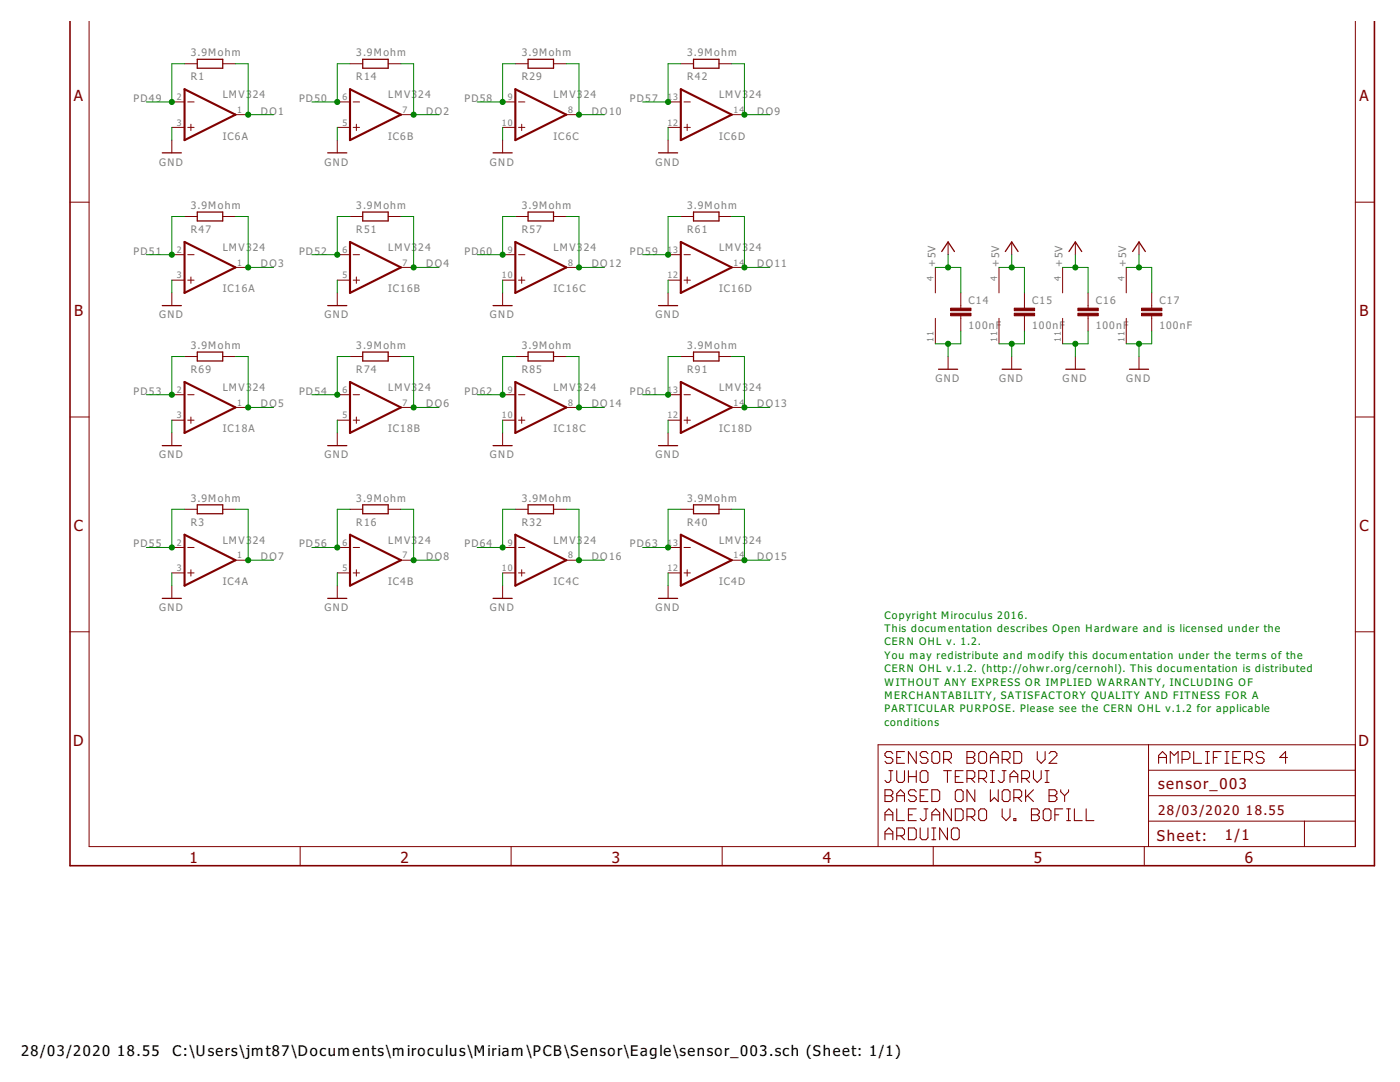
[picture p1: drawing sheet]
<svg xmlns="http://www.w3.org/2000/svg" width="279mm" height="216mm" viewBox="0 0 279 216" stroke-linecap="round" stroke-linejoin="round" font-family="sans-serif">
<g fill="none" stroke="#800000" stroke-width=".21">
<path d="M176.6 157.6h1.2l.4 .4v.4l-.4 .4 .4 .4v.3l-.4 .4h-1.2zM176.6 158.8h1.2M177.4 153.8h.8M177.8 153.8v1.9l-.4 .4h-.4l-.4-.4M178.2 150.4l-.4-.4h-.8l-.4 .4v.3l.4 .5h.8l.4 .3v.4l-.4 .4h-.8l-.4-.4M179 151.2h.7M179 153.8v1.9l.3 .4h.8l.4-.4v-1.9M179 159.9v-1.5l.7-.8 .8 .8v1.5M179 158.8h1.5M180.5 150h-1.5v2.3h1.5M181.3 153.8v2.3M181.3 155h1.6"/>
<path d="M182.9 150v2.3l-1.6-2.3v2.3M182.9 158l-.4-.4h-.8l-.4 .4v.4l.4 .4h.8l.4 .4v.3l-.4 .4h-.8l-.4-.4M182.9 153.8v2.3M183.6 158.8h.8M184 153.8h.8l.4 .4v1.5l-.4 .4h-.8l-.4-.4v-1.5zM185.2 150.4l-.4-.4h-.8l-.4 .4v.3l.4 .5h.8l.4 .3v.4l-.4 .4h-.8l-.4-.4M185.2 157.6h-1.6v2.3h1.6M186 157.6h1.1l.4 .4v1.5l-.4 .4h-1.1zM186.4 150h.7l.4 .4v1.5l-.4 .4h-.7l-.4-.4v-1.5zM188.3 151.5h1.2l.4-.3v-.8l-.4-.4h-1.2v2.3M188.3 153.8h1.6M189.1 151.5l.8 .8"/>
<path d="M189.1 153.8v2.3M190.6 155h.8M191 157.6h.8l.4 .4v1.5l-.4 .4h-.8l-.4-.4v-1.5zM192.2 153.8h-1.6v2.3h1.6M193 150h1.2l.3 .4v.3l-.3 .5 .3 .3v.4l-.3 .4h-1.2zM193 151.2h1.2M193 155.3h1.2l.3-.3v-.8l-.3-.4h-1.2v2.3M193.8 155.3l.7 .8M194.5 157.6v2.3l-1.5-2.3v2.3M195.3 155.3h1.2l.4-.3v-.8l-.4-.4h-1.2v2.3M195.7 150h.8l.4 .4v1.5l-.4 .4h-.8l-.4-.4v-1.5zM196.1 155.3l.8 .8"/>
<path d="M197.7 151.2h1.5M197.7 152.3v-1.6l.7-.7 .8 .7v1.6M197.7 157.6v2.3l.7-.7 .8 .7v-2.3M197.7 156.1h.7M197.7 153.8h.7M198.1 153.8v2.3M200 151.5h1.2l.4-.3v-.8l-.4-.4h-1.2v2.3M200 153.8h.8M200.4 157.6h.8l.4 .4v1.5l-.4 .4h-.8l-.4-.4v-1.5zM200.4 153.8v1.9l-.4 .4h-.4l-.4-.4M200.8 151.5l.8 .8M201.6 156.1v-1.5l.7-.8 .8 .8v1.5"/>
<path d="M201.6 155h1.5M202.3 150h1.2l.4 .4v1.5l-.4 .4h-1.2zM202.3 159.2h1.2l.4-.4v-.8l-.4-.4h-1.2v2.3M203.1 159.2l.8 .7M203.9 155.3h1.2l.4-.3v-.8l-.4-.4h-1.2v2.3M204.7 155.3l.8 .8M204.7 157.6v2.3M205.1 158.8l1.1 1.1M206.2 153.8v1.5l.8 .8 .8-.8v-1.5M206.2 157.6l-1.5 1.6M207 150v1.5l.8 .8 .8-.8v-1.5M208.6 156.1h.8"/>
<path d="M208.6 153.8h.8M209 153.8v2.3M209.4 150.4l.3-.4h.8l.4 .4v.3l-1.5 1.6h1.5M209.4 157.6h1.1l.4 .4v.4l-.4 .4 .4 .4v.3l-.4 .4h-1.1zM209.4 158.8h1.1M211.7 157.6v.4l.8 .8M212.5 158.8v1.1M213.3 157.6v.4l-.8 .8M231.2 151.2h1.6M231.2 152.3v-1.6l.8-.7 .8 .7v1.6M233.6 152.3v-2.3l.7 .7 .8-.7v2.3M235.9 151.5h1.2l.4-.3v-.8l-.4-.4h-1.2v2.3"/>
<path d="M238.2 150v2.3h1.6M240.6 150h.8M240.6 152.3h.8M241 150v2.3M242.1 151.2h.8M243.7 150h-1.6v2.3M244.5 150h.8M244.5 152.3h.8M244.9 150v2.3M246 151.2h.8M247.6 150h-1.6v2.3h1.6M248.4 151.5h1.1l.4-.3v-.8l-.4-.4h-1.1v2.3"/>
<path d="M249.2 151.5l.7 .8M252.3 150.4l-.4-.4h-.8l-.4 .4v.3l.4 .5h.8l.4 .3v.4l-.4 .4h-.8l-.4-.4M256.9 151.2h-1.5l1.2-1.2v2.3M176.6 163.7v-1.5l.8-.8 .8 .8v1.5M176.6 167.6v-1.6l.8-.8 .8 .8v1.6M176.6 162.6h1.6M176.6 166.4h1.6M179 161.4v2.3h1.5M179 166.8h1.1l.4-.4v-.8l-.4-.4h-1.1v2.4M179.7 166.8l.8 .8M181.3 165.2h1.2l.4 .4v1.6l-.4 .4h-1.2zM181.3 162.6h.8"/>
<path d="M182.9 161.4h-1.6v2.3h1.6M183.6 165.2v2l.4 .4h.8l.4-.4v-2M184.4 161.4h.8M184.8 161.4v1.9l-.4 .4h-.4l-.4-.4M186 163.7v-1.5l.8-.8 .7 .8v1.5M186 162.6h1.5M186 165.2h.8M186 167.6h.8M186.4 165.2v2.4M189.1 165.2v2.4l-1.6-2.4v2.4M189.9 161.4v2.3l-1.6-2.3v2.3M190.3 165.2h.7l.4 .4v1.6l-.4 .4h-.7l-.4-.4v-1.6z"/>
<path d="M190.6 161.4h1.2l.4 .4v1.5l-.4 .4h-1.2zM193 163h1.2l.3-.4v-.8l-.3-.4h-1.2v2.3M193.8 163l.7 .7M195.7 161.4h.8l.4 .4v1.5l-.4 .4h-.8l-.4-.4v-1.5zM200 161.4v1.6l.8 .7 .8-.7v-1.6M202.3 163.3h.4v.4h-.4zM205.8 162.6h1.2M205.8 161.4h1.2l.4 .4v.4l-.4 .4 .4 .4v.3l-.4 .4h-1.2zM208.6 161.4h.8l.3 .4v1.5l-.3 .4h-.8l-.4-.4v-1.5zM210.5 162.6h.8M212.1 161.4h-1.6v2.3M212.9 163.7h.7"/>
<path d="M212.9 161.4h.7M213.3 161.4v2.3M214.4 161.4v2.3h1.6M216.8 161.4v2.3h1.5"/>
</g>
<g fill="none" stroke="#800000" stroke-width=".42">
<path d="M36.8 17.8l10.2 5.1-10.2 5.1zM69.8 17.8l10.2 5.1-10.2 5.1zM102.8 17.8l10.2 5.1-10.2 5.1zM135.9 17.8l10.1 5.1-10.1 5.1zM36.8 48.3l10.2 5.1-10.2 5zM69.8 48.3l10.2 5.1-10.2 5zM102.8 48.3l10.2 5.1-10.2 5zM135.9 48.3l10.1 5.1-10.1 5zM36.8 76.2l10.2 5.1-10.2 5.1zM69.8 76.2l10.2 5.1-10.2 5.1zM102.8 76.2l10.2 5.1-10.2 5.1zM135.9 76.2l10.1 5.1-10.1 5.1z"/>
<path d="M36.8 106.7l10.2 5.1-10.2 5.1zM69.8 106.7l10.2 5.1-10.2 5.1zM102.8 106.7l10.2 5.1-10.2 5.1zM135.9 106.7l10.1 5.1-10.1 5.1z"/>
</g>
<g fill="none" stroke="#800000" stroke-width=".2">
<path d="M36.8 12.7h2.6M44.4 12.7h2.6M69.8 12.7h2.6M77.5 12.7h2.5M102.8 12.7h2.6M110.5 12.7h2.5M135.9 12.7h2.5M143.5 12.7h2.5M270.5 4.1v164.8h-252.7v-164.8M34.3 25.4h2.5M34.3 20.3h2.5M34.3 28v2.5"/>
<path d="M37.5 25.4h1.2M37.5 20.3h1.2M38.1 24.8v1.3M47 22.9h2.5M67.3 25.4h2.5M67.3 20.3h2.5M67.3 28v2.5M70.5 25.4h1.3M70.5 20.3h1.3M71.1 24.8v1.3M80 22.9h2.5M100.3 25.4h2.5"/>
<path d="M100.3 20.3h2.5M100.3 28v2.5M103.5 25.4h1.3M103.5 20.3h1.3M104.1 24.8v1.3M113 22.9h2.5M133.3 25.4h2.6M133.3 20.3h2.6M133.3 28v2.5M136.5 25.4h1.3M136.5 20.3h1.3M137.1 24.8v1.3"/>
<path d="M146 22.9h2.6M14 40.3h3.8M34.3 55.9h2.5M34.3 50.8h2.5M34.3 58.4v2.6M36.8 43.2h2.6M37.5 55.9h1.2M37.5 50.8h1.2M38.1 55.3v1.2M44.4 43.2h2.6M47 53.4h2.5M67.3 55.9h2.5"/>
<path d="M67.3 50.8h2.5M67.3 58.4v2.6M69.8 43.2h2.6M70.5 55.9h1.3M70.5 50.8h1.3M71.1 55.3v1.2M77.5 43.2h2.5M80 53.4h2.5M100.3 55.9h2.5M100.3 50.8h2.5M100.3 58.4v2.6M102.8 43.2h2.6"/>
<path d="M103.5 55.9h1.3M103.5 50.8h1.3M104.1 55.3v1.2M110.5 43.2h2.5M113 53.4h2.5M133.3 55.9h2.6M133.3 50.8h2.6M133.3 58.4v2.6M135.9 43.2h2.5M136.5 55.9h1.3M136.5 50.8h1.3M137.1 55.3v1.2"/>
<path d="M143.5 43.2h2.5M146 53.4h2.6M186.7 53.4v5M189.2 48.3v2.5M191.7 58.4v3.1M199.4 53.4v5M201.9 48.3v2.5M204.4 58.4v3.1M212.1 53.4v5M214.6 48.3v2.5M217.1 58.4v3.1M224.8 53.4v5"/>
<path d="M227.3 48.3v2.5M229.8 58.4v3.1M270.5 40.3h3.8M34.3 78.8h2.5M36.8 71.1h2.6M37.5 78.8h1.2M44.4 71.1h2.6M67.3 78.8h2.5M69.8 71.1h2.6M70.5 78.8h1.3M77.5 71.1h2.5M100.3 78.8h2.5"/>
<path d="M102.8 71.1h2.6M103.5 78.8h1.3M110.5 71.1h2.5M133.3 78.8h2.6M135.9 71.1h2.5M136.5 78.8h1.3M143.5 71.1h2.5M186.7 63.5v5.1M189.2 71.1v2.6M191.7 63v3.1M199.4 63.5v5.1M201.9 71.1v2.6"/>
<path d="M204.4 63v3.1M212.1 63.5v5.1M214.6 71.1v2.6M217.1 63v3.1M224.8 63.5v5.1M227.3 71.1v2.6M229.8 63v3.1M14 83.2h3.8M34.3 83.8h2.5M34.3 86.4v2.5M37.5 83.8h1.2M38.1 83.2v1.3"/>
<path d="M47 81.3h2.5M67.3 83.8h2.5M67.3 86.4v2.5M70.5 83.8h1.3M71.1 83.2v1.3M80 81.3h2.5M100.3 83.8h2.5M100.3 86.4v2.5M103.5 83.8h1.3M104.1 83.2v1.3M113 81.3h2.5M133.3 83.8h2.6"/>
<path d="M133.3 86.4v2.5M136.5 83.8h1.3M137.1 83.2v1.3M146 81.3h2.6M270.5 83.2h3.8M34.3 114.3h2.5M34.3 109.2h2.5M34.3 116.9v2.5M36.8 101.6h2.6M37.5 114.3h1.2M37.5 109.2h1.2M38.1 113.7v1.3"/>
<path d="M44.4 101.6h2.6M47 111.8h2.5M67.3 114.3h2.5M67.3 109.2h2.5M67.3 116.9v2.5M69.8 101.6h2.6M70.5 114.3h1.3M70.5 109.2h1.3M71.1 113.7v1.3M77.5 101.6h2.5M80 111.8h2.5M100.3 114.3h2.5"/>
<path d="M100.3 109.2h2.5M100.3 116.9v2.5M102.8 101.6h2.6M103.5 114.3h1.3M103.5 109.2h1.3M104.1 113.7v1.3M110.5 101.6h2.5M113 111.8h2.5M133.3 114.3h2.6M133.3 109.2h2.6M133.3 116.9v2.5M135.9 101.6h2.5"/>
<path d="M136.5 114.3h1.3M136.5 109.2h1.3M137.1 113.7v1.3M143.5 101.6h2.5M146 111.8h2.6M14 126.1h3.8M270.5 126.1h3.8M229.2 148.6v20.3M229.2 158.8h41.3M229.2 153.7h41.3M270.5 148.6h-95.3v20.3M59.9 168.9v3.8"/>
<path d="M102 168.9v3.8M144.1 168.9v3.8M186.2 168.9v3.8M228.4 168.9v3.8M229.2 163.9h41.3M260.3 163.9v5"/>
</g>
<g fill="none" stroke="#800000" stroke-width=".25">
<path d="M39.4 11.8h5v1.8h-5zM72.4 11.8h5.1v1.8h-5.1zM105.4 11.8h5.1v1.8h-5.1zM138.4 11.8h5.1v1.8h-5.1zM32.4 30.5h3.8M65.4 30.5h3.8M98.4 30.5h3.8M131.4 30.5h3.8M39.4 42.3h5v1.8h-5zM72.4 42.3h5.1v1.8h-5.1zM105.4 42.3h5.1v1.8h-5.1zM138.4 42.3h5.1v1.8h-5.1z"/>
<path d="M187.9 50.2l1.3-1.9 1.3 1.9M200.6 50.2l1.3-1.9 1.3 1.9M213.3 50.2l1.3-1.9 1.3 1.9M226 50.2l1.3-1.9 1.3 1.9M32.4 61h3.8M39.4 70.3h5v1.7h-5zM65.4 61h3.8M72.4 70.3h5.1v1.7h-5.1zM98.4 61h3.8M105.4 70.3h5.1v1.7h-5.1zM131.4 61h3.8M138.4 70.3h5.1v1.7h-5.1z"/>
<path d="M187.3 73.7h3.8M200 73.7h3.8M212.7 73.7h3.8M225.4 73.7h3.8M32.4 88.9h3.8M65.4 88.9h3.8M98.4 88.9h3.8M131.4 88.9h3.8M32.4 119.4h3.8M39.4 100.7h5v1.8h-5zM65.4 119.4h3.8M72.4 100.7h5.1v1.8h-5.1z"/>
<path d="M98.4 119.4h3.8M105.4 100.7h5.1v1.8h-5.1zM131.4 119.4h3.8M138.4 100.7h5.1v1.8h-5.1z"/>
</g>
<path d="M274.3 4.1v168.6h-260.3v-168.6" fill="none" stroke="#800000" stroke-width=".32"/>
<g fill="#800000" stroke="#800000" stroke-width=".2">
<path d="M189.7 62.5h4.1v.5h-4.1z"/>
<path d="M189.7 61.5h4.1v.5h-4.1z"/>
<path d="M202.4 62.5h4.1v.5h-4.1z"/>
<path d="M202.4 61.5h4.1v.5h-4.1z"/>
<path d="M215.1 62.5h4.1v.5h-4.1z"/>
<path d="M215.1 61.5h4.1v.5h-4.1z"/>
<path d="M227.8 62.5h4.1v.5h-4.1z"/>
<path d="M227.8 61.5h4.1v.5h-4.1z"/>
</g>
<g fill="none" stroke="#008000" stroke-width=".2">
<path d="M36.8 12.7h-2.5v7.6h-5.1M47 12.7h2.5v10.2h5.1M69.8 12.7h-2.5v7.6h-5.1M80 12.7h2.5v10.2h5.1M102.8 12.7h-2.5v7.6h-5.1M113 12.7h2.5v10.2h5.1M135.9 12.7h-2.6v7.6h-5.1M146 12.7h2.6v10.2h5M34.3 25.4v2.6M67.3 25.4v2.6M100.3 25.4v2.6M133.3 25.4v2.6"/>
<path d="M34.3 55.9v2.5M36.8 43.2h-2.5v7.6h-5.1M47 43.2h2.5v10.2h5.1M67.3 55.9v2.5M69.8 43.2h-2.5v7.6h-5.1M80 43.2h2.5v10.2h5.1M100.3 55.9v2.5M102.8 43.2h-2.5v7.6h-5.1M113 43.2h2.5v10.2h5.1M133.3 55.9v2.5M135.9 43.2h-2.6v7.6h-5.1M146 43.2h2.6v10.2h5"/>
<path d="M186.7 53.4h5v5M189.2 50.8v2.6M199.4 53.4h5v5M201.9 50.8v2.6M212.1 53.4h5v5M214.6 50.8v2.6M224.8 53.4h5v5M227.3 50.8v2.6M36.8 71.1h-2.5v7.7h-5.1M47 71.1h2.5v10.2h5.1M69.8 71.1h-2.5v7.7h-5.1M80 71.1h2.5v10.2h5.1"/>
<path d="M102.8 71.1h-2.5v7.7h-5.1M113 71.1h2.5v10.2h5.1M135.9 71.1h-2.6v7.7h-5.1M146 71.1h2.6v10.2h5M189.2 68.6v2.5M191.7 66.1v2.5h-5M201.9 68.6v2.5M204.4 66.1v2.5h-5M214.6 68.6v2.5M217.1 66.1v2.5h-5M227.3 68.6v2.5M229.8 66.1v2.5h-5"/>
<path d="M34.3 83.8v2.6M67.3 83.8v2.6M100.3 83.8v2.6M133.3 83.8v2.6M34.3 114.3v2.6M36.8 101.6h-2.5v7.6h-5.1M47 101.6h2.5v10.2h5.1M67.3 114.3v2.6M69.8 101.6h-2.5v7.6h-5.1M80 101.6h2.5v10.2h5.1M100.3 114.3v2.6M102.8 101.6h-2.5v7.6h-5.1"/>
<path d="M113 101.6h2.5v10.2h5.1M133.3 114.3v2.6M135.9 101.6h-2.6v7.6h-5.1M146 101.6h2.6v10.2h5"/>
</g>
<g fill="#008000" stroke="#008000" stroke-width=".2">
<circle cx="189.2" cy="68.6" r=".51"/>
<circle cx="201.9" cy="68.6" r=".51"/>
<circle cx="214.6" cy="68.6" r=".51"/>
<circle cx="227.3" cy="68.6" r=".51"/>
<circle cx="189.2" cy="53.4" r=".51"/>
<circle cx="201.9" cy="53.4" r=".51"/>
<circle cx="214.6" cy="53.4" r=".51"/>
<circle cx="227.3" cy="53.4" r=".51"/>
<circle cx="148.6" cy="22.9" r=".51"/>
<circle cx="115.5" cy="22.9" r=".51"/>
<circle cx="49.5" cy="53.4" r=".51"/>
<circle cx="82.5" cy="53.4" r=".51"/>
<circle cx="82.5" cy="111.8" r=".51"/>
<circle cx="49.5" cy="111.8" r=".51"/>
<circle cx="148.6" cy="111.8" r=".51"/>
<circle cx="115.5" cy="111.8" r=".51"/>
<circle cx="148.6" cy="53.4" r=".51"/>
<circle cx="115.5" cy="53.4" r=".51"/>
<circle cx="82.5" cy="22.9" r=".51"/>
<circle cx="49.5" cy="22.9" r=".51"/>
<circle cx="82.5" cy="81.3" r=".51"/>
<circle cx="148.6" cy="81.3" r=".51"/>
<circle cx="115.5" cy="81.3" r=".51"/>
<circle cx="67.3" cy="78.8" r=".51"/>
<circle cx="100.3" cy="78.8" r=".51"/>
<circle cx="34.3" cy="20.3" r=".51"/>
<circle cx="133.3" cy="20.3" r=".51"/>
<circle cx="67.3" cy="20.3" r=".51"/>
<circle cx="100.3" cy="20.3" r=".51"/>
<circle cx="34.3" cy="50.8" r=".51"/>
<circle cx="133.3" cy="50.8" r=".51"/>
<circle cx="67.3" cy="50.8" r=".51"/>
<circle cx="100.3" cy="50.8" r=".51"/>
<circle cx="34.3" cy="78.8" r=".51"/>
<circle cx="133.3" cy="78.8" r=".51"/>
<circle cx="34.3" cy="109.2" r=".51"/>
<circle cx="133.3" cy="109.2" r=".51"/>
<circle cx="67.3" cy="109.2" r=".51"/>
<circle cx="100.3" cy="109.2" r=".51"/>
<circle cx="49.5" cy="81.3" r=".51"/>
</g>
<g font-size="3.7" fill="#800000">
<text x="14.8" y="20.2">A</text>
<text x="271.3" y="20.2">A</text>
<text x="14.8" y="63.1">B</text>
<text x="271.3" y="63.1">B</text>
<text x="14.8" y="105.9">C</text>
<text x="271.3" y="105.9">C</text>
<text x="14.6" y="148.8">D</text>
<text x="271.1" y="148.8">D</text>
<text x="37.8" y="172.1">1</text>
<text x="80" y="172.1">2</text>
<text x="122.1" y="172.1">3</text>
<text x="164.2" y="172.1">4</text>
<text x="206.3" y="172.1">5</text>
<text x="248.4" y="172.1">6</text>
</g>
<g font-size="3.6" fill="#800000">
<text x="231.1" y="157.5">sensor_003</text>
<text x="230.9" y="167.8">Sheet:</text>
<text x="244.5" y="167.7">1/1</text>
</g>
<g font-size="3.5">
<text x="4.2" y="210.7">28/03/2020</text>
<text x="23.4" y="210.7">18.55</text>
<text x="34.4" y="210.7">C:\Users\jmt87\Documents\miroculus\Miriam\PCB\Sensor\Eagle\sensor_003.sch (Sheet: 1/1)</text>
</g>
<g font-size="3.2" fill="#800000">
<text x="231.1" y="162.6">28/03/2020</text>
<text x="248.6" y="162.6">18.55</text>
</g>
<g font-size="2.5" fill="#808080">
<text x="38.1" y="11.2">3.9Mohm</text>
<text x="71.1" y="11.2">3.9Mohm</text>
<text x="104.1" y="11.2">3.9Mohm</text>
<text x="137.1" y="11.2">3.9Mohm</text>
<text x="38.1" y="16">R1</text>
<text x="71.1" y="16">R14</text>
<text x="104.1" y="16">R29</text>
<text x="137.1" y="16">R42</text>
<text x="26.7" y="20.3">PD49</text>
<text x="44.4" y="19.6">LMV3</text>
<text x="50.5" y="19.6">24</text>
<text x="52.1" y="22.9">DO1</text>
<text x="59.7" y="20.3">PD50</text>
<text x="77.5" y="19.6">LMV3</text>
<text x="83.5" y="19.6">24</text>
<text x="85.1" y="22.9">DO2</text>
<text x="92.7" y="20.3">PD58</text>
<text x="110.5" y="19.6">LMV3</text>
<text x="116.5" y="19.6">24</text>
<text x="118.1" y="22.9">DO10</text>
<text x="125.7" y="20.3">PD57</text>
<text x="143.5" y="19.6">LMV3</text>
<text x="149.5" y="19.6">24</text>
<text x="151.1" y="22.9">DO9</text>
<text x="44.4" y="27.8">IC6A</text>
<text x="77.5" y="27.8">IC6B</text>
<text x="110.5" y="27.8">IC6C</text>
<text x="143.5" y="27.8">IC6D</text>
<text x="31.7" y="33">GND</text>
<text x="64.8" y="33">GND</text>
<text x="97.8" y="33">GND</text>
<text x="130.8" y="33">GND</text>
<text x="38.1" y="41.7">3.9Mohm</text>
<text x="71.1" y="41.7">3.9Mohm</text>
<text x="104.1" y="41.7">3.9Mohm</text>
<text x="137.1" y="41.7">3.9Mohm</text>
<text x="38.1" y="46.5">R47</text>
<text x="71.1" y="46.5">R51</text>
<text x="104.1" y="46.5">R57</text>
<text x="137.1" y="46.5">R61</text>
<text x="26.7" y="50.8">PD51</text>
<text x="44.4" y="50.1">LMV3</text>
<text x="50.5" y="50.1">24</text>
<text x="52.1" y="53.4">DO3</text>
<text x="59.7" y="50.8">PD52</text>
<text x="77.5" y="50.1">LMV3</text>
<text x="83.5" y="50.1">24</text>
<text x="85.1" y="53.4">DO4</text>
<text x="92.7" y="50.8">PD60</text>
<text x="110.5" y="50.1">LMV3</text>
<text x="116.5" y="50.1">24</text>
<text x="118.1" y="53.4">DO12</text>
<text x="125.7" y="50.8">PD59</text>
<text x="143.5" y="50.1">LMV3</text>
<text x="149.5" y="50.1">24</text>
<text x="151.1" y="53.4">DO11</text>
<text x="186.7" y="53.4" transform="rotate(-90 186.7 53.4)">+5V</text>
<text x="199.4" y="53.4" transform="rotate(-90 199.4 53.4)">+5V</text>
<text x="212.1" y="53.4" transform="rotate(-90 212.1 53.4)">+5V</text>
<text x="224.8" y="53.4" transform="rotate(-90 224.8 53.4)">+5V</text>
<text x="44.4" y="58.3">IC16A</text>
<text x="77.5" y="58.3">IC16B</text>
<text x="110.5" y="58.3">IC16C</text>
<text x="143.5" y="58.3">IC16D</text>
<text x="31.7" y="63.5">GND</text>
<text x="64.8" y="63.5">GND</text>
<text x="97.8" y="63.5">GND</text>
<text x="130.8" y="63.5">GND</text>
<text x="193.3" y="65.7">100nF</text>
<text x="193.3" y="60.6">C14</text>
<text x="206" y="65.7">100nF</text>
<text x="206" y="60.6">C15</text>
<text x="218.7" y="65.7">100nF</text>
<text x="218.7" y="60.6">C16</text>
<text x="231.4" y="65.7">100nF</text>
<text x="231.4" y="60.6">C17</text>
<text x="38.1" y="69.6">3.9Mohm</text>
<text x="71.1" y="69.6">3.9Mohm</text>
<text x="104.1" y="69.6">3.9Mohm</text>
<text x="137.1" y="69.6">3.9Mohm</text>
<text x="38.1" y="74.4">R69</text>
<text x="44.4" y="78">LMV3</text>
<text x="50.5" y="78">24</text>
<text x="71.1" y="74.4">R74</text>
<text x="77.5" y="78">LMV3</text>
<text x="83.5" y="78">24</text>
<text x="104.1" y="74.4">R85</text>
<text x="110.5" y="78">LMV3</text>
<text x="116.5" y="78">24</text>
<text x="137.1" y="74.4">R91</text>
<text x="143.5" y="78">LMV3</text>
<text x="149.5" y="78">24</text>
<text x="186.7" y="76.2">GND</text>
<text x="199.4" y="76.2">GND</text>
<text x="212.1" y="76.2">GND</text>
<text x="224.8" y="76.2">GND</text>
<text x="26.7" y="78.8">PD53</text>
<text x="52.1" y="81.3">DO5</text>
<text x="59.7" y="78.8">PD54</text>
<text x="85.1" y="81.3">DO6</text>
<text x="92.7" y="78.8">PD62</text>
<text x="118.1" y="81.3">DO14</text>
<text x="125.7" y="78.8">PD61</text>
<text x="151.1" y="81.3">DO13</text>
<text x="44.4" y="86.3">IC18A</text>
<text x="77.5" y="86.3">IC18B</text>
<text x="110.5" y="86.3">IC18C</text>
<text x="143.5" y="86.3">IC18D</text>
<text x="31.7" y="91.5">GND</text>
<text x="64.8" y="91.5">GND</text>
<text x="97.8" y="91.5">GND</text>
<text x="130.8" y="91.5">GND</text>
<text x="38.1" y="100.1">3.9Mohm</text>
<text x="71.1" y="100.1">3.9Mohm</text>
<text x="104.1" y="100.1">3.9Mohm</text>
<text x="137.1" y="100.1">3.9Mohm</text>
<text x="38.1" y="104.9">R3</text>
<text x="71.1" y="104.9">R16</text>
<text x="104.1" y="104.9">R32</text>
<text x="137.1" y="104.9">R40</text>
<text x="26.7" y="109.2">PD55</text>
<text x="44.4" y="108.5">LMV3</text>
<text x="50.5" y="108.5">24</text>
<text x="52.1" y="111.8">DO7</text>
<text x="59.7" y="109.2">PD56</text>
<text x="77.5" y="108.5">LMV3</text>
<text x="83.5" y="108.5">24</text>
<text x="85.1" y="111.8">DO8</text>
<text x="92.7" y="109.2">PD64</text>
<text x="110.5" y="108.5">LMV3</text>
<text x="116.5" y="108.5">24</text>
<text x="118.1" y="111.8">DO16</text>
<text x="125.7" y="109.2">PD63</text>
<text x="143.5" y="108.5">LMV3</text>
<text x="149.5" y="108.5">24</text>
<text x="151.1" y="111.8">DO15</text>
<text x="44.4" y="116.7">IC4A</text>
<text x="77.5" y="116.7">IC4B</text>
<text x="110.5" y="116.7">IC4C</text>
<text x="143.5" y="116.7">IC4D</text>
<text x="31.7" y="121.9">GND</text>
<text x="64.8" y="121.9">GND</text>
<text x="97.8" y="121.9">GND</text>
<text x="130.8" y="121.9">GND</text>
</g>
<g font-size="2.5" fill="#008000">
<text x="176.5" y="123.5">Copyright Miroculus 2016.</text>
<text x="176.5" y="126.1">This documentation describes Open Hardware and is licensed under the</text>
<text x="176.5" y="128.8">CERN OHL v. 1.2.</text>
<text x="176.5" y="131.5">You may redistribute and modify this documentation under the terms of the</text>
<text x="176.5" y="134.1">CERN OHL v.1.2. (http://ohwr.org/cernohl). This documentation is distributed</text>
<text x="176.5" y="136.8">WITHOUT ANY EXPRESS OR IMPLIED WARRANTY, INCLUDING OF</text>
<text x="176.5" y="139.5">MERCHANTABILITY, SATISFACTORY QUALITY AND FITNESS FOR A</text>
<text x="176.5" y="142.1">PARTICULAR PURPOSE. Please see the CERN OHL v.1.2 for applicable</text>
<text x="176.5" y="144.8">conditions</text>
</g>
<g font-size="2.1" fill="#808080">
<text x="35.3" y="20">2</text>
<text x="47.3" y="22.5">1</text>
<text x="68.3" y="20">6</text>
<text x="80.4" y="22.5">7</text>
<text x="101.3" y="20">9</text>
<text x="113.4" y="22.5">8</text>
<text x="133.2" y="20">13</text>
<text x="146.4" y="22.5">14</text>
<text x="35.3" y="25.1">3</text>
<text x="68.3" y="25.1">5</text>
<text x="100.2" y="25.1">10</text>
<text x="133.2" y="25.1">12</text>
<text x="35.3" y="50.5">2</text>
<text x="47.3" y="53">1</text>
<text x="68.3" y="50.5">6</text>
<text x="80.4" y="53">7</text>
<text x="101.3" y="50.5">9</text>
<text x="113.4" y="53">8</text>
<text x="133.2" y="50.5">13</text>
<text x="146.4" y="53">14</text>
<text x="35.3" y="55.5">3</text>
<text x="68.3" y="55.5">5</text>
<text x="100.2" y="55.5">10</text>
<text x="133.2" y="55.5">12</text>
<text x="186.3" y="56.1" transform="rotate(-90 186.3 56.1)">4</text>
<text x="199" y="56.1" transform="rotate(-90 199 56.1)">4</text>
<text x="211.7" y="56.1" transform="rotate(-90 211.7 56.1)">4</text>
<text x="224.4" y="56.1" transform="rotate(-90 224.4 56.1)">4</text>
<text x="186.3" y="68.2" transform="rotate(-90 186.3 68.2)">11</text>
<text x="199" y="68.2" transform="rotate(-90 199 68.2)">11</text>
<text x="211.7" y="68.2" transform="rotate(-90 211.7 68.2)">11</text>
<text x="224.4" y="68.2" transform="rotate(-90 224.4 68.2)">11</text>
<text x="35.3" y="78.4">2</text>
<text x="35.3" y="83.5">3</text>
<text x="47.3" y="80.9">1</text>
<text x="68.3" y="78.4">6</text>
<text x="68.3" y="83.5">5</text>
<text x="80.4" y="80.9">7</text>
<text x="100.2" y="83.5">10</text>
<text x="101.3" y="78.4">9</text>
<text x="113.4" y="80.9">8</text>
<text x="133.2" y="78.4">13</text>
<text x="133.2" y="83.5">12</text>
<text x="146.4" y="80.9">14</text>
<text x="35.3" y="108.9">2</text>
<text x="35.3" y="114">3</text>
<text x="47.3" y="111.4">1</text>
<text x="68.3" y="108.9">6</text>
<text x="68.3" y="114">5</text>
<text x="80.4" y="111.4">7</text>
<text x="100.2" y="114">10</text>
<text x="101.3" y="108.9">9</text>
<text x="113.4" y="111.4">8</text>
<text x="133.2" y="108.9">13</text>
<text x="133.2" y="114">12</text>
<text x="146.4" y="111.4">14</text>
</g>
</svg>
